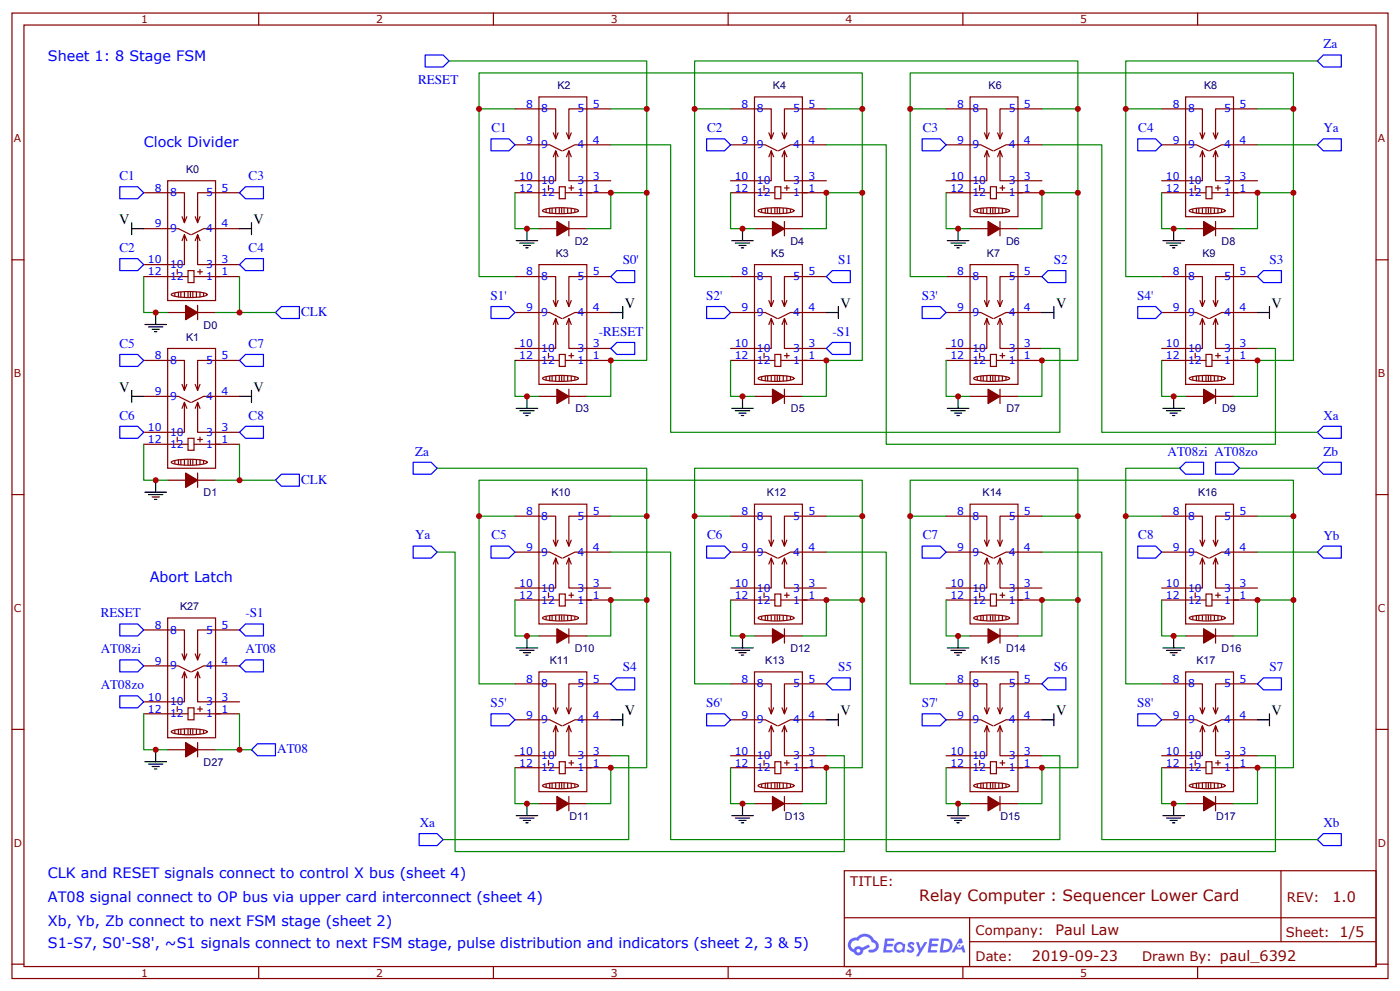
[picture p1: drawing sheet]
<svg xmlns="http://www.w3.org/2000/svg" width="412mm" height="292mm" viewBox="0 0 412 292" stroke-linecap="round" stroke-linejoin="round" font-family="sans-serif">
<g fill="none" stroke="#870000" stroke-width=".35">
<path d="M3.5 3.8h405.4v284.4h-405.4zM7.1 7.4h398.2v277.3h-398.2zM76.2 3.8v3.6M145.3 3.8v3.6M214.5 3.8v3.6M283.6 3.8v3.6M352.8 3.8v3.6M3.5 76.5h3.6M405.3 76.5h3.6M3.5 145.7h3.6M405.3 145.7h3.6M3.5 214.8h3.6"/>
<path d="M405.3 214.8h3.6M248.7 256.4h156.6v28.3h-156.6zM377.3 256.5v20.8M248.7 270.3h156.5M285.6 277.3h119.6M285.6 270.3v14.1M3.5 284h3.6M76.2 284.7v3.5M145.3 284.7v3.5M214.5 284.7v3.5M283.6 284.7v3.5M352.8 284.7v3.5"/>
<path d="M405.3 284h3.6"/>
</g>
<g fill="#5487ff">
<path d="M267.7 277.6a1.22 1.22 0 0 1 1.7 .3l-.4 .6a.47 .47 0 0 0-.3-.5 .47 .47 0 0 0-.5 .2l.1 .3a1.14 1.14 0 0 1 .8 1.7 1.14 1.14 0 0 1-1.9 0l-.2-.2 .5-.5 .7 .4a.29 .29 0 0 0 .3-.3 .29 .29 0 0 0-.2-.3 1.04 1.04 0 0 1-.6-1.7z"/>
<path d="M260.7 276.4h2.4l.3 .1-.2 .5-1.8 .1-.1 .9h1.5l.3 .3-.3 .4h-1.6l-.2 1.1h1.7l.2 .4-.2 .3h-2.6z"/>
<path d="M273.8 276.4h2.4l.3 .1-.1 .5-1.8 .1-.2 .9h1.6l.3 .3-.4 .4h-1.6l-.1 1.1h1.7l.2 .4-.2 .3h-2.6z"/>
<path d="M282.6 276.4h.7l.3 1.2-.6 .3a.69 .69 0 0 0-1 .3 .69 .69 0 0 0 .4 1 .69 .69 0 0 0 .9-.6l.5-.3 .6 2.2h-.8l-.2-.9h-1.8l-.5 .9h-.8z"/>
<path d="M269.8 277.4h.8l.6 1.9 1.1-1.9h.9l-2.6 4.2h-.8l.9-1.5z"/>
<path d="M277.4 276.4l-.6 4.1h1.3a2.11 2.11 0 0 0 2.5-2.1 2.11 2.11 0 0 0-2.5-2zM278.1 277.1a1.39 1.39 0 0 1 1.7 1.4 1.39 1.39 0 0 1-1.8 1.3h-.3z"/>
<path d="M263.7 278a1.54 1.54 0 0 0-.1 2.1 1.54 1.54 0 0 0 2.2 .2l.6 .2 .3-2.3-.2-.2-.4-.1a1.49 1.49 0 0 0-2.4 .1zM264 279a.94 .94 0 0 1 1.8 0 .94 .94 0 0 1-1.8 0z"/>
<path d="M250.4 276.7a2.18 2.18 0 0 0 1.1 3.8 1.44 1.44 0 0 0 1.6 .9 1.44 1.44 0 0 0 1.2-1.5l2-1-.5-.7-1.9 .9a1.47 1.47 0 0 0-2.4 .5 1.39 1.39 0 0 1-.7-2 1.39 1.39 0 0 1 2-.5 2.12 2.12 0 0 1 2.2-1.3 2.12 2.12 0 0 1 1.9 1.7 1.14 1.14 0 0 1 1.1 1.4 1.14 1.14 0 0 1-1.7 .8 .43 .43 0 0 0-.5 .3 .43 .43 0 0 0 .4 .5 1.98 1.98 0 0 0 2.5-1.2 1.98 1.98 0 0 0-1.2-2.5 3.1 3.1 0 0 0-5.3-.7l-.9 .1zM252.3 280a.55 .55 0 0 1 1.1 0 .55 .55 0 0 1-1.1 0z"/>
<circle cx="282.6" cy="278.5" r=".26"/>
</g>
<g fill="none" stroke="#870000" stroke-width=".35">
<path d="M151.7 32.1h12v8.8l-.7-1.8M158.7 28.5h14.2v35.3h-14.2zM164.4 39.1l-.7 1.8M168.3 39.1l-.7 1.8M179.9 32.1h-12.3v8.8l-.7-1.8M215.2 32.1h12v8.8l-.7-1.8M222.2 28.5h14.2v35.3h-14.2zM227.9 39.1l-.7 1.8M231.8 39.1l-.7 1.8M243.4 32.1h-12.3v8.8l-.7-1.8M278.7 32.1h12v8.8l-.7-1.8M285.8 28.5h14.1v35.3h-14.1z"/>
<path d="M291.4 39.1l-.7 1.8M295.3 39.1l-.7 1.8M306.9 32.1h-12.3v8.8l-.7-1.8M342.2 32.1h12v8.8l-.7-1.8M349.2 28.5h14.2v35.3h-14.2zM354.9 39.1l-.7 1.8M358.8 39.1l-.7 1.8M370.4 32.1h-12.3v8.8l-.7-1.8M42.3 56.8h12v8.8l-.7-1.8M49.4 53.2h14.1v35.3h-14.1zM70.6 56.8h-12.4v8.8l-.7-1.8M151.7 42.7h10.2l3.6 1.7"/>
<path d="M151.7 56.8h13M161.6 54.6v1.5M163.7 44.4l-.7 1.8M164.4 46.2l-.7-1.8v8.8h-12M164.7 55h1.8v3.5h-1.8zM166.5 56.8h13.4M167.6 55.4h1.4M167.6 44.4l-.7 1.8M168.3 46.2l-.7-1.8v8.8h12.3M168.3 54.6v1.5M179.9 42.7h-10.6l-3.5 1.7M215.2 42.7h10.2l3.6 1.7"/>
<path d="M215.2 56.8h13M225.1 54.6v1.5M227.2 44.4l-.7 1.8M227.9 46.2l-.7-1.8v8.8h-12M228.2 55h1.8v3.5h-1.8zM230 56.8h13.4M231.1 55.4h1.4M231.1 44.4l-.7 1.8M231.8 46.2l-.7-1.8v8.8h12.3M231.8 54.6v1.5M243.4 42.7h-10.6l-3.5 1.7M278.7 42.7h10.2l3.6 1.7"/>
<path d="M278.7 56.8h13M288.6 54.6v1.5M290.7 44.4l-.7 1.8M291.4 46.2l-.7-1.8v8.8h-12M291.7 55h1.8v3.5h-1.8zM293.5 56.8h13.4M294.6 55.4h1.4M294.6 44.4l-.7 1.8M295.3 46.2l-.7-1.8v8.8h12.3M295.3 54.6v1.5M306.9 42.7h-10.6l-3.5 1.7M342.2 42.7h10.2l3.6 1.7"/>
<path d="M342.2 56.8h13M352.1 54.6v1.5M354.2 44.4l-.7 1.8M354.9 46.2l-.7-1.8v8.8h-12M355.2 55h1.8v3.5h-1.8zM357 56.8h13.4M358.1 55.4h1.4M358.1 44.4l-.7 1.8M358.8 46.2l-.7-1.8v8.8h12.3M358.8 54.6v1.5M370.4 42.7h-10.6l-3.5 1.7M42.3 67.3h10.3l3.5 1.8"/>
<path d="M52.2 79.3v1.5M54.3 69.1l-.7 1.8M55 70.9l-.7-1.8v8.8h-12M55 63.8l-.7 1.8M55.4 79.7h1.7v3.5h-1.7zM58.2 69.1l-.7 1.8M58.9 70.9l-.7-1.8v8.8h12.4M58.9 63.8l-.7 1.8M58.9 79.3v1.5M70.6 67.3h-10.6l-3.6 1.8M158.7 77.9h14.2v35.3h-14.2zM158.7 67.3h5.3"/>
<path d="M159.9 61.9a19.4 19.4 0 0 1 10.4 0l.1 .2a8.7 8.7 0 0 1-5.3 .8 8.7 8.7 0 0 1-5.3-.8zM160.9 61.7v.7M161.9 61.3v1.5M162.6 61.3v1.5M163.7 61.3v1.5M164.7 61.3v1.5M165.5 61.3v1.5M166.2 61.3v1.5M167.2 61.3v1.5M167.6 67.3h5.3M167.6 65.2v4.3M168.3 61.3v1.5"/>
<path d="M169.3 61.7v.7M222.2 77.9h14.2v35.3h-14.2zM222.2 67.3h5.3M223.4 61.9a19.4 19.4 0 0 1 10.4 0l.1 .2a8.7 8.7 0 0 1-5.3 .8 8.7 8.7 0 0 1-5.3-.8zM224.4 61.7v.7M225.4 61.3v1.5M226.1 61.3v1.5M227.2 61.3v1.5M228.2 61.3v1.5M229 61.3v1.5M229.7 61.3v1.5M230.7 61.3v1.5"/>
<path d="M231.1 67.3h5.3M231.1 65.2v4.3M231.8 61.3v1.5M232.8 61.7v.7M285.8 77.9h14.1v35.3h-14.1zM285.8 67.3h5.2M286.9 61.9a19.4 19.4 0 0 1 10.4 0l.1 .2a8.7 8.7 0 0 1-5.3 .8 8.7 8.7 0 0 1-5.3-.8zM287.9 61.7v.7M288.9 61.3v1.5M289.6 61.3v1.5M290.7 61.3v1.5M291.7 61.3v1.5"/>
<path d="M292.5 61.3v1.5M293.2 61.3v1.5M294.2 61.3v1.5M294.6 67.3h5.3M294.6 65.2v4.3M295.3 61.3v1.5M296.3 61.7v.7M349.2 77.9h14.2v35.3h-14.2zM349.2 67.3h5.3M350.4 61.9a19.4 19.4 0 0 1 10.4 0l.1 .2a8.7 8.7 0 0 1-5.3 .8 8.7 8.7 0 0 1-5.3-.8zM351.4 61.7v.7M352.4 61.3v1.5"/>
<path d="M353.1 61.3v1.5M354.2 61.3v1.5M355.2 61.3v1.5M356 61.3v1.5M356.7 61.3v1.5M357.7 61.3v1.5M358.1 67.3h5.3M358.1 65.2v4.3M358.8 61.3v1.5M359.8 61.7v.7M42.3 81.5h13.1M49.4 92h5.3"/>
<path d="M50.6 86.6a19.4 19.4 0 0 1 10.3 0l.1 .1a8.7 8.7 0 0 1-5.3 .9 8.7 8.7 0 0 1-5.3-.9zM51.5 86.4v.7M52.6 86v1.5M53.3 86v1.5M54.3 86v1.5M55.4 86v1.5M56.1 86v1.5M56.8 86v1.5M57.1 81.5h13.5M57.9 86v1.5M58.2 80h1.4M58.2 92h5.3"/>
<path d="M58.2 89.9v4.3M58.9 86v1.5M60 86.4v.7M151.7 92h10.2l3.6 1.8M151.7 81.5h12v8.8l-.7-1.8M163.7 93.8l-.7 1.8M164.4 95.6l-.7-1.8v8.8h-12M164.4 88.5l-.7 1.8M167.6 93.8l-.7 1.8M168.3 95.6l-.7-1.8v8.8h12.3M168.3 88.5l-.7 1.8M179.9 92h-10.6l-3.5 1.8"/>
<path d="M179.9 81.5h-12.3v8.8l-.7-1.8M215.2 92h10.2l3.6 1.8M215.2 81.5h12v8.8l-.7-1.8M227.2 93.8l-.7 1.8M227.9 95.6l-.7-1.8v8.8h-12M227.9 88.5l-.7 1.8M231.1 93.8l-.7 1.8M231.8 95.6l-.7-1.8v8.8h12.3M231.8 88.5l-.7 1.8M243.4 92h-10.6l-3.5 1.8M243.4 81.5h-12.3v8.8l-.7-1.8M278.7 92h10.2l3.6 1.8"/>
<path d="M278.7 81.5h12v8.8l-.7-1.8M290.7 93.8l-.7 1.8M291.4 95.6l-.7-1.8v8.8h-12M291.4 88.5l-.7 1.8M294.6 93.8l-.7 1.8M295.3 95.6l-.7-1.8v8.8h12.3M295.3 88.5l-.7 1.8M306.9 92h-10.6l-3.5 1.8M306.9 81.5h-12.3v8.8l-.7-1.8M342.2 92h10.2l3.6 1.8M342.2 81.5h12v8.8l-.7-1.8M354.2 93.8l-.7 1.8"/>
<path d="M354.9 95.6l-.7-1.8v8.8h-12M354.9 88.5l-.7 1.8M358.1 93.8l-.7 1.8M358.8 95.6l-.7-1.8v8.8h12.3M358.8 88.5l-.7 1.8M370.4 92h-10.6l-3.5 1.8M370.4 81.5h-12.3v8.8l-.7-1.8M42.3 116.7h10.3l3.5 1.8M42.3 106.2h12v8.8l-.7-1.8M49.4 102.6h14.1v35.3h-14.1zM54.3 118.5l-.7 1.8M55 113.2l-.7 1.8"/>
<path d="M58.2 118.5l-.7 1.8M58.9 113.2l-.7 1.8M70.6 116.7h-10.6l-3.6 1.8M70.6 106.2h-12.4v8.8l-.7-1.8M151.7 106.2h13M158.7 116.7h5.3M159.9 111.3a19.4 19.4 0 0 1 10.4 0l.1 .1a8.7 8.7 0 0 1-5.3 .9 8.7 8.7 0 0 1-5.3-.9zM160.9 111.1v.7M161.6 104v1.4M161.9 110.7v1.4M162.6 110.7v1.4M163.7 110.7v1.4"/>
<path d="M164.7 104.4h1.8v3.5h-1.8zM164.7 110.7v1.4M165.5 110.7v1.4M166.2 110.7v1.4M166.5 106.2h13.4M167.2 110.7v1.4M167.6 116.7h5.3M167.6 104.7h1.4M167.6 114.6v4.3M168.3 104v1.4M168.3 110.7v1.4M169.3 111.1v.7"/>
<path d="M215.2 106.2h13M222.2 116.7h5.3M223.4 111.3a19.4 19.4 0 0 1 10.4 0l.1 .1a8.7 8.7 0 0 1-5.3 .9 8.7 8.7 0 0 1-5.3-.9zM224.4 111.1v.7M225.1 104v1.4M225.4 110.7v1.4M226.1 110.7v1.4M227.2 110.7v1.4M228.2 104.4h1.8v3.5h-1.8zM228.2 110.7v1.4M229 110.7v1.4M229.7 110.7v1.4"/>
<path d="M230 106.2h13.4M230.7 110.7v1.4M231.1 116.7h5.3M231.1 104.7h1.4M231.1 114.6v4.3M231.8 104v1.4M231.8 110.7v1.4M232.8 111.1v.7M278.7 106.2h13M285.8 116.7h5.2M286.9 111.3a19.4 19.4 0 0 1 10.4 0l.1 .1a8.7 8.7 0 0 1-5.3 .9 8.7 8.7 0 0 1-5.3-.9zM287.9 111.1v.7"/>
<path d="M288.6 104v1.4M288.9 110.7v1.4M289.6 110.7v1.4M290.7 110.7v1.4M291.7 104.4h1.8v3.5h-1.8zM291.7 110.7v1.4M292.5 110.7v1.4M293.2 110.7v1.4M293.5 106.2h13.4M294.2 110.7v1.4M294.6 116.7h5.3M294.6 104.7h1.4"/>
<path d="M294.6 114.6v4.3M295.3 104v1.4M295.3 110.7v1.4M296.3 111.1v.7M342.2 106.2h13M349.2 116.7h5.3M350.4 111.3a19.4 19.4 0 0 1 10.4 0l.1 .1a8.7 8.7 0 0 1-5.3 .9 8.7 8.7 0 0 1-5.3-.9zM351.4 111.1v.7M352.1 104v1.4M352.4 110.7v1.4M353.1 110.7v1.4M354.2 110.7v1.4"/>
<path d="M355.2 104.4h1.8v3.5h-1.8zM355.2 110.7v1.4M356 110.7v1.4M356.7 110.7v1.4M357 106.2h13.4M357.7 110.7v1.4M358.1 116.7h5.3M358.1 104.7h1.4M358.1 114.6v4.3M358.8 104v1.4M358.8 110.7v1.4M359.8 111.1v.7"/>
<path d="M42.3 130.8h13.1M50.6 136a19.4 19.4 0 0 1 10.3 0l.1 .1a8.7 8.7 0 0 1-5.3 .9 8.7 8.7 0 0 1-5.3-.9zM51.5 135.8v.7M52.2 128.7v1.4M52.6 135.4v1.4M53.3 135.4v1.4M54.3 135.4v1.4M55 120.3l-.7-1.8v8.8h-12M55.4 129.1h1.7v3.5h-1.7zM55.4 135.4v1.4M56.1 135.4v1.4M56.8 135.4v1.4"/>
<path d="M57.1 130.8h13.5M57.9 135.4v1.4M58.2 129.4h1.4M58.2 139.3v4.2M58.9 120.3l-.7-1.8v8.8h12.4M58.9 128.7v1.4M58.9 135.4v1.4M60 135.8v.7M49.4 141.4h5.3M58.2 141.4h5.3M151.7 152h12v8.8l-.7-1.7M158.7 148.5h14.2v35.3h-14.2z"/>
<path d="M164.4 159.1l-.7 1.7M168.3 159.1l-.7 1.7M179.9 152h-12.3v8.8l-.7-1.7M215.2 152h12v8.8l-.7-1.7M222.2 148.5h14.2v35.3h-14.2zM227.9 159.1l-.7 1.7M231.8 159.1l-.7 1.7M243.4 152h-12.3v8.8l-.7-1.7M278.7 152h12v8.8l-.7-1.7M285.8 148.5h14.1v35.3h-14.1zM291.4 159.1l-.7 1.7M295.3 159.1l-.7 1.7"/>
<path d="M306.9 152h-12.3v8.8l-.7-1.7M342.2 152h12v8.8l-.7-1.7M349.2 148.5h14.2v35.3h-14.2zM354.9 159.1l-.7 1.7M358.8 159.1l-.7 1.7M370.4 152h-12.3v8.8l-.7-1.7M151.7 162.6h10.2l3.6 1.8M151.7 176.7h13M161.6 174.6v1.4M163.7 164.4l-.7 1.7M164.4 166.1l-.7-1.7v8.8h-12M164.7 174.9h1.8v3.6h-1.8z"/>
<path d="M166.5 176.7h13.4M167.6 175.3h1.4M167.6 164.4l-.7 1.7M168.3 166.1l-.7-1.7v8.8h12.3M168.3 174.6v1.4M179.9 162.6h-10.6l-3.5 1.8M215.2 162.6h10.2l3.6 1.8M215.2 176.7h13M225.1 174.6v1.4M227.2 164.4l-.7 1.7M227.9 166.1l-.7-1.7v8.8h-12M228.2 174.9h1.8v3.6h-1.8z"/>
<path d="M230 176.7h13.4M231.1 175.3h1.4M231.1 164.4l-.7 1.7M231.8 166.1l-.7-1.7v8.8h12.3M231.8 174.6v1.4M243.4 162.6h-10.6l-3.5 1.8M278.7 162.6h10.2l3.6 1.8M278.7 176.7h13M288.6 174.6v1.4M290.7 164.4l-.7 1.7M291.4 166.1l-.7-1.7v8.8h-12M291.7 174.9h1.8v3.6h-1.8z"/>
<path d="M293.5 176.7h13.4M294.6 175.3h1.4M294.6 164.4l-.7 1.7M295.3 166.1l-.7-1.7v8.8h12.3M295.3 174.6v1.4M306.9 162.6h-10.6l-3.5 1.8M342.2 162.6h10.2l3.6 1.8M342.2 176.7h13M352.1 174.6v1.4M354.2 164.4l-.7 1.7M354.9 166.1l-.7-1.7v8.8h-12M355.2 174.9h1.8v3.6h-1.8z"/>
<path d="M357 176.7h13.4M358.1 175.3h1.4M358.1 164.4l-.7 1.7M358.8 166.1l-.7-1.7v8.8h12.3M358.8 174.6v1.4M370.4 162.6h-10.6l-3.5 1.8M42.3 196.1h10.3l3.5 1.8M42.3 185.5h12v8.8l-.7-1.7M49.4 182h14.1v35.3h-14.1zM54.3 197.9l-.7 1.7M55 199.6l-.7-1.7v8.8h-12M55 192.6l-.7 1.7"/>
<path d="M58.2 197.9l-.7 1.7M58.9 199.6l-.7-1.7v8.8h12.4M58.9 192.6l-.7 1.7M70.6 196.1h-10.6l-3.6 1.8M70.6 185.5h-12.4v8.8l-.7-1.7M158.7 197.9h14.2v35.3h-14.2zM158.7 187.3h5.3M159.9 181.8a19.4 19.4 0 0 1 10.4 0l.1 .2a8.7 8.7 0 0 1-5.3 .9 8.7 8.7 0 0 1-5.3-.9zM160.9 181.6v.8M161.9 181.3v1.4M162.6 181.3v1.4M163.7 181.3v1.4"/>
<path d="M164.7 181.3v1.4M165.5 181.3v1.4M166.2 181.3v1.4M167.2 181.3v1.4M167.6 185.2v4.2M167.6 187.3h5.3M168.3 181.3v1.4M169.3 181.6v.8M222.2 197.9h14.2v35.3h-14.2zM222.2 187.3h5.3M223.4 181.8a19.4 19.4 0 0 1 10.4 0l.1 .2a8.7 8.7 0 0 1-5.3 .9 8.7 8.7 0 0 1-5.3-.9zM224.4 181.6v.8"/>
<path d="M225.4 181.3v1.4M226.1 181.3v1.4M227.2 181.3v1.4M228.2 181.3v1.4M229 181.3v1.4M229.7 181.3v1.4M230.7 181.3v1.4M231.1 185.2v4.2M231.1 187.3h5.3M231.8 181.3v1.4M232.8 181.6v.8M285.8 197.9h14.1v35.3h-14.1z"/>
<path d="M285.8 187.3h5.2M286.9 181.8a19.4 19.4 0 0 1 10.4 0l.1 .2a8.7 8.7 0 0 1-5.3 .9 8.7 8.7 0 0 1-5.3-.9zM287.9 181.6v.8M288.9 181.3v1.4M289.6 181.3v1.4M290.7 181.3v1.4M291.7 181.3v1.4M292.5 181.3v1.4M293.2 181.3v1.4M294.2 181.3v1.4M294.6 185.2v4.2M294.6 187.3h5.3"/>
<path d="M295.3 181.3v1.4M296.3 181.6v.8M349.2 197.9h14.2v35.3h-14.2zM349.2 187.3h5.3M350.4 181.8a19.4 19.4 0 0 1 10.4 0l.1 .2a8.7 8.7 0 0 1-5.3 .9 8.7 8.7 0 0 1-5.3-.9zM351.4 181.6v.8M352.4 181.3v1.4M353.1 181.3v1.4M354.2 181.3v1.4M355.2 181.3v1.4M356 181.3v1.4M356.7 181.3v1.4"/>
<path d="M357.7 181.3v1.4M358.1 185.2v4.2M358.1 187.3h5.3M358.8 181.3v1.4M359.8 181.6v.8M42.3 210.2h13.1M50.6 215.3a19.4 19.4 0 0 1 10.3 0l.1 .2a8.7 8.7 0 0 1-5.3 .9 8.7 8.7 0 0 1-5.3-.9zM51.5 215.2v.7M52.2 208.1v1.4M52.6 214.8v1.4M53.3 214.8v1.4M54.3 214.8v1.4"/>
<path d="M55.4 208.5h1.7v3.5h-1.7zM55.4 214.8v1.4M56.1 214.8v1.4M56.8 214.8v1.4M57.1 210.2h13.5M57.9 214.8v1.4M58.2 218.7v4.2M58.2 208.8h1.4M58.9 208.1v1.4M58.9 214.8v1.4M60 215.2v.7M151.7 212h10.2l3.6 1.7"/>
<path d="M151.7 201.4h12v8.8l-.7-1.7M163.7 213.7l-.7 1.8M164.4 215.5l-.7-1.8v8.9h-12M164.4 208.5l-.7 1.7M167.6 213.7l-.7 1.8M168.3 215.5l-.7-1.8v8.9h12.3M168.3 208.5l-.7 1.7M179.9 212h-10.6l-3.5 1.7M179.9 201.4h-12.3v8.8l-.7-1.7M215.2 212h10.2l3.6 1.7M215.2 201.4h12v8.8l-.7-1.7M227.2 213.7l-.7 1.8"/>
<path d="M227.9 215.5l-.7-1.8v8.9h-12M227.9 208.5l-.7 1.7M231.1 213.7l-.7 1.8M231.8 215.5l-.7-1.8v8.9h12.3M231.8 208.5l-.7 1.7M243.4 212h-10.6l-3.5 1.7M243.4 201.4h-12.3v8.8l-.7-1.7M278.7 212h10.2l3.6 1.7M278.7 201.4h12v8.8l-.7-1.7M290.7 213.7l-.7 1.8M291.4 215.5l-.7-1.8v8.9h-12M291.4 208.5l-.7 1.7"/>
<path d="M294.6 213.7l-.7 1.8M295.3 215.5l-.7-1.8v8.9h12.3M295.3 208.5l-.7 1.7M306.9 212h-10.6l-3.5 1.7M306.9 201.4h-12.3v8.8l-.7-1.7M342.2 212h10.2l3.6 1.7M342.2 201.4h12v8.8l-.7-1.7M354.2 213.7l-.7 1.8M354.9 215.5l-.7-1.8v8.9h-12M354.9 208.5l-.7 1.7M358.1 213.7l-.7 1.8M358.8 215.5l-.7-1.8v8.9h12.3"/>
<path d="M358.8 208.5l-.7 1.7M370.4 212h-10.6l-3.5 1.7M370.4 201.4h-12.3v8.8l-.7-1.7M49.4 220.8h5.3M58.2 220.8h5.3M151.7 226.1h13M158.7 236.7h5.3M159.9 231.2a19.4 19.4 0 0 1 10.4 0l.1 .2a8.7 8.7 0 0 1-5.3 .9 8.7 8.7 0 0 1-5.3-.9zM160.9 231v.7M161.6 224v1.4M161.9 230.7v1.4M162.6 230.7v1.4"/>
<path d="M163.7 230.7v1.4M164.7 224.3h1.8v3.6h-1.8zM164.7 230.7v1.4M165.5 230.7v1.4M166.2 230.7v1.4M166.5 226.1h13.4M167.2 230.7v1.4M167.6 234.6v4.2M167.6 224.7h1.4M167.6 236.7h5.3M168.3 224v1.4M168.3 230.7v1.4"/>
<path d="M169.3 231v.7M215.2 226.1h13M222.2 236.7h5.3M223.4 231.2a19.4 19.4 0 0 1 10.4 0l.1 .2a8.7 8.7 0 0 1-5.3 .9 8.7 8.7 0 0 1-5.3-.9zM224.4 231v.7M225.1 224v1.4M225.4 230.7v1.4M226.1 230.7v1.4M227.2 230.7v1.4M228.2 224.3h1.8v3.6h-1.8zM228.2 230.7v1.4M229 230.7v1.4"/>
<path d="M229.7 230.7v1.4M230 226.1h13.4M230.7 230.7v1.4M231.1 234.6v4.2M231.1 224.7h1.4M231.1 236.7h5.3M231.8 224v1.4M231.8 230.7v1.4M232.8 231v.7M278.7 226.1h13M285.8 236.7h5.2M286.9 231.2a19.4 19.4 0 0 1 10.4 0l.1 .2a8.7 8.7 0 0 1-5.3 .9 8.7 8.7 0 0 1-5.3-.9z"/>
<path d="M287.9 231v.7M288.6 224v1.4M288.9 230.7v1.4M289.6 230.7v1.4M290.7 230.7v1.4M291.7 224.3h1.8v3.6h-1.8zM291.7 230.7v1.4M292.5 230.7v1.4M293.2 230.7v1.4M293.5 226.1h13.4M294.2 230.7v1.4M294.6 234.6v4.2"/>
<path d="M294.6 224.7h1.4M294.6 236.7h5.3M295.3 224v1.4M295.3 230.7v1.4M296.3 231v.7M342.2 226.1h13M349.2 236.7h5.3M350.4 231.2a19.4 19.4 0 0 1 10.4 0l.1 .2a8.7 8.7 0 0 1-5.3 .9 8.7 8.7 0 0 1-5.3-.9zM351.4 231v.7M352.1 224v1.4M352.4 230.7v1.4M353.1 230.7v1.4"/>
<path d="M354.2 230.7v1.4M355.2 224.3h1.8v3.6h-1.8zM355.2 230.7v1.4M356 230.7v1.4M356.7 230.7v1.4M357 226.1h13.4M357.7 230.7v1.4M358.1 234.6v4.2M358.1 224.7h1.4M358.1 236.7h5.3M358.8 224v1.4M358.8 230.7v1.4"/>
<path d="M359.8 231v.7"/>
</g>
<g fill="#870000" stroke="#870000" stroke-width=".35">
<path d="M54.7 89.9l3.5 2.1-3.5 2.2z"/>
<path d="M54.7 139.3l3.5 2.1-3.5 2.1z"/>
<path d="M164 65.2l3.6 2.1-3.6 2.2z"/>
<path d="M164 114.6l3.6 2.1-3.6 2.2z"/>
<path d="M227.5 114.6l3.6 2.1-3.6 2.2z"/>
<path d="M227.5 65.2l3.6 2.1-3.6 2.2z"/>
<path d="M291 65.2l3.6 2.1-3.6 2.2z"/>
<path d="M291 114.6l3.6 2.1-3.6 2.2z"/>
<path d="M354.5 65.2l3.6 2.1-3.6 2.2z"/>
<path d="M354.5 114.6l3.6 2.1-3.6 2.2z"/>
<path d="M164 185.2l3.6 2.1-3.6 2.1z"/>
<path d="M164 234.6l3.6 2.1-3.6 2.1z"/>
<path d="M227.5 185.2l3.6 2.1-3.6 2.1z"/>
<path d="M227.5 234.6l3.6 2.1-3.6 2.1z"/>
<path d="M291 185.2l3.6 2.1-3.6 2.1z"/>
<path d="M291 234.6l3.6 2.1-3.6 2.1z"/>
<path d="M354.5 185.2l3.6 2.1-3.6 2.1z"/>
<path d="M354.5 234.6l3.6 2.1-3.6 2.1z"/>
<path d="M54.7 218.7l3.5 2.1-3.5 2.1z"/>
</g>
<g fill="none" stroke="#000" stroke-width=".35">
<path d="M38.8 67.3h3.5M38.8 65.6v3.5M70.6 67.3h3.5M74.1 65.6v3.5M152 70.9h6.4M153.1 71.6h4.2M154.2 72.3h2.1M154.9 73h.7M155.2 67.3v3.6M215.5 70.9h6.4M216.6 71.6h4.2M217.7 72.3h2.1"/>
<path d="M218.4 73h.7M218.7 67.3v3.6M279 70.9h6.4M280.1 71.6h4.2M281.2 72.3h2.1M281.9 73h.7M282.2 67.3v3.6M342.5 70.9h6.4M343.6 71.6h4.2M344.7 72.3h2.1M345.4 73h.7M345.7 67.3v3.6"/>
<path d="M42.7 95.6h6.3M43.7 96.3h4.3M44.8 97h2.1M45.5 97.7h.7M45.9 92v3.6M179.9 92h3.5M183.4 90.3v3.5M243.4 92h3.5M246.9 90.3v3.5M306.9 92h3.5M310.4 90.3v3.5M370.4 92h3.5"/>
<path d="M373.9 90.3v3.5M38.8 115v3.5M38.8 116.7h3.5M70.6 116.7h3.5M74.1 115v3.5M155.2 116.7v3.6M218.7 116.7v3.6M282.2 116.7v3.6M345.7 116.7v3.6M152 120.3h6.4M153.1 121h4.2M154.2 121.7h2.1"/>
<path d="M154.9 122.4h.7M215.5 120.3h6.4M216.6 121h4.2M217.7 121.7h2.1M218.4 122.4h.7M279 120.3h6.4M280.1 121h4.2M281.2 121.7h2.1M281.9 122.4h.7M342.5 120.3h6.4M343.6 121h4.2M344.7 121.7h2.1"/>
<path d="M345.4 122.4h.7M42.7 145h6.3M43.7 145.7h4.3M44.8 146.4h2.1M45.5 147.1h.7M45.9 141.4v3.6M152 190.8h6.4M153.1 191.5h4.2M154.2 192.2h2.1M154.9 192.9h.7M155.2 187.3v3.5M215.5 190.8h6.4"/>
<path d="M216.6 191.5h4.2M217.7 192.2h2.1M218.4 192.9h.7M218.7 187.3v3.5M279 190.8h6.4M280.1 191.5h4.2M281.2 192.2h2.1M281.9 192.9h.7M282.2 187.3v3.5M342.5 190.8h6.4M343.6 191.5h4.2M344.7 192.2h2.1"/>
<path d="M345.4 192.9h.7M345.7 187.3v3.5M179.9 212h3.5M183.4 210.2v3.5M243.4 212h3.5M246.9 210.2v3.5M306.9 212h3.5M310.4 210.2v3.5M370.4 212h3.5M373.9 210.2v3.5M42.7 224.3h6.3M43.7 225h4.3"/>
<path d="M44.8 225.7h2.1M45.5 226.4h.7M45.9 220.8v3.5M155.2 236.7v3.5M218.7 236.7v3.5M282.2 236.7v3.5M345.7 236.7v3.5M152 240.2h6.4M153.1 240.9h4.2M154.2 241.6h2.1M154.9 242.3h.7M215.5 240.2h6.4"/>
<path d="M216.6 240.9h4.2M217.7 241.6h2.1M218.4 242.3h.7M279 240.2h6.4M280.1 240.9h4.2M281.2 241.6h2.1M281.9 242.3h.7M342.5 240.2h6.4M343.6 240.9h4.2M344.7 241.6h2.1M345.4 242.3h.7"/>
</g>
<g fill="none" stroke="#00f" stroke-width=".35">
<path d="M125.2 16.2h5.3l1.8 1.8-1.8 1.7h-5.3zM388.1 18l1.7-1.8h5.3v3.5h-5.3zM35.3 55h5.3l1.7 1.8-1.7 1.7h-5.3zM70.6 56.8l1.7-1.8h5.3v3.5h-5.3zM144.6 40.9h5.3l1.8 1.8-1.8 1.7h-5.3zM208.1 40.9h5.3l1.8 1.8-1.8 1.7h-5.3zM271.6 40.9h5.3l1.8 1.8-1.8 1.7h-5.3zM335.1 40.9h5.3l1.8 1.8-1.8 1.7h-5.3zM389.8 40.9h5.3v3.5h-5.3l-1.7-1.7zM35.3 76.2h5.3l1.7 1.7-1.7 1.8h-5.3zM70.6 77.9l1.7-1.7h5.3v3.5h-5.3zM81.1 92l1.8-1.7h5.3v3.5h-5.3z"/>
<path d="M144.6 90.3h5.3l1.8 1.7-1.8 1.8h-5.3zM179.9 81.5l1.8-1.8h5.3v3.5h-5.3zM208.1 90.3h5.3l1.8 1.7-1.8 1.8h-5.3zM243.4 81.5l1.8-1.8h5.3v3.5h-5.3zM271.6 90.3h5.3l1.8 1.7-1.8 1.8h-5.3zM306.9 81.5l1.8-1.8h5.3v3.5h-5.3zM335.1 90.3h5.3l1.8 1.7-1.8 1.8h-5.3zM370.4 81.5l1.8-1.8h5.3v3.5h-5.3zM35.3 104.4h5.3l1.7 1.8-1.7 1.7h-5.3zM70.6 106.2l1.7-1.8h5.3v3.5h-5.3zM179.9 102.6l1.8-1.7h5.3v3.5h-5.3zM243.4 102.6l1.8-1.7h5.3v3.5h-5.3z"/>
<path d="M35.3 125.6h5.3l1.7 1.7-1.7 1.8h-5.3zM70.6 127.3l1.7-1.7h5.3v3.5h-5.3zM121.7 136.1h5.3l1.8 1.8-1.8 1.8h-5.3zM347.5 137.9l1.7-1.8h5.3v3.6h-5.3zM358.1 136.1h5.3l1.7 1.8-1.7 1.8h-5.3zM388.1 137.9l1.7-1.8h5.3v3.6h-5.3zM389.8 125.6h5.3v3.5h-5.3l-1.7-1.8zM81.1 141.4l1.8-1.7h5.3v3.5h-5.3zM121.7 160.8h5.3l1.8 1.8-1.8 1.8h-5.3zM144.6 160.8h5.3l1.8 1.8-1.8 1.8h-5.3zM208.1 160.8h5.3l1.8 1.8-1.8 1.8h-5.3zM271.6 160.8h5.3l1.8 1.8-1.8 1.8h-5.3z"/>
<path d="M335.1 160.8h5.3l1.8 1.8-1.8 1.8h-5.3zM388.1 162.6l1.7-1.8h5.3v3.6h-5.3zM35.3 183.8h5.3l1.7 1.7-1.7 1.8h-5.3zM35.3 194.3h5.3l1.7 1.8-1.7 1.8h-5.3zM70.6 185.5l1.7-1.7h5.3v3.5h-5.3zM70.6 196.1l1.7-1.8h5.3v3.6h-5.3zM35.3 204.9h5.3l1.7 1.8-1.7 1.8h-5.3zM144.6 210.2h5.3l1.8 1.8-1.8 1.7h-5.3zM179.9 201.4l1.8-1.8h5.3v3.6h-5.3zM208.1 210.2h5.3l1.8 1.8-1.8 1.7h-5.3zM243.4 201.4l1.8-1.8h5.3v3.6h-5.3zM271.6 210.2h5.3l1.8 1.8-1.8 1.7h-5.3z"/>
<path d="M306.9 201.4l1.8-1.8h5.3v3.6h-5.3zM335.1 210.2h5.3l1.8 1.8-1.8 1.7h-5.3zM370.4 201.4l1.8-1.8h5.3v3.6h-5.3zM74.1 220.8l1.7-1.8h5.3v3.6h-5.3zM123.5 245.5h5.3l1.7 1.8-1.7 1.7h-5.3zM388.1 247.3l1.7-1.8h5.3v3.5h-5.3z"/>
</g>
<g fill="none" stroke="#008700" stroke-width=".35">
<path d="M132.3 18h58.2v14.1M388.1 18h-56.5v14.1M141.1 32.1v-10.6h112.9v10.6M151.7 32.1h-10.6v49.4h10.6M179.9 32.1h10.6v74.1h-10.6v10.5h-7M204.6 32.1v-14.1h112.9v14.1M215.2 32.1h-10.6v49.4h10.6M243.4 32.1h10.6v74.1h-10.6v10.5h-7M268.1 32.1v-10.6h112.9v10.6M278.7 32.1h-10.6v49.4h10.6M306.9 32.1h10.6v74.1h-10.6v10.5h-7M342.2 32.1h-10.6v49.4h10.6"/>
<path d="M370.4 32.1h10.6v74.1h-10.6v10.5h-7M151.7 56.8v10.5h7M179.9 42.7h17.7v84.6h114.6v-24.7h-5.3M190.5 56.8h-10.6v10.5h-7M215.2 56.8v10.5h7M243.4 42.7h17.7v88.1h114.6v-28.2h-5.3M254 56.8h-10.6v10.5h-7M278.7 56.8v10.5h7.1M306.9 42.7h17.7v84.6h63.5M317.5 56.8h-10.6v10.5h-7M342.2 56.8v10.5h7M370.4 42.7h17.7"/>
<path d="M381 56.8h-10.6v10.5h-7M42.3 81.5v10.5h7.1M70.6 81.5v10.5h-7.1M70.6 92h10.5M151.7 106.2v10.5h7M215.2 106.2v10.5h7M278.7 106.2v10.5h7.1M342.2 106.2v10.5h7M42.3 130.8v10.6h7.1M70.6 130.8v10.6h-7.1M128.8 137.9h61.7v14.1M347.5 137.9h-15.9v14.1"/>
<path d="M365.1 137.9h23M70.6 141.4h10.5M141.1 152v-10.6h112.9v10.6M151.7 152h-10.6v49.4h10.6M179.9 152h10.6v74.1h-10.6v10.6h-7M204.6 152v-14.1h112.9v14.1M215.2 152h-10.6v49.4h10.6M243.4 152h10.6v74.1h-10.6v10.6h-7M268.1 152v-10.6h112.9v10.6M278.7 152h-10.6v49.4h10.6M306.9 152h10.6v74.1h-10.6v10.6h-7M342.2 152h-10.6v49.4h10.6"/>
<path d="M370.4 152h10.6v74.1h-10.6v10.6h-7M128.8 162.6h5.3v88.2h114.6v-28.2h-5.3M151.7 176.7v10.6h7M179.9 162.6h17.7v84.7h114.6v-24.7h-5.3M190.5 176.7h-10.6v10.6h-7M215.2 176.7v10.6h7M243.4 162.6h17.7v88.2h114.6v-28.2h-5.3M254 176.7h-10.6v10.6h-7M278.7 176.7v10.6h7.1M306.9 162.6h17.7v84.7h63.5M317.5 176.7h-10.6v10.6h-7M342.2 176.7v10.6h7"/>
<path d="M370.4 162.6h17.7M381 176.7h-10.6v10.6h-7M42.3 210.2v10.6h7.1M70.6 210.2v10.6h-7.1M70.6 220.8h3.5M151.7 226.1v10.6h7M179.9 222.6h5.3v24.7h-54.7M215.2 226.1v10.6h7M278.7 226.1v10.6h7.1M342.2 226.1v10.6h7"/>
</g>
<g fill="#c00">
<circle cx="204.6" cy="152" r=".88"/>
<circle cx="317.5" cy="152" r=".88"/>
<circle cx="190.5" cy="152" r=".88"/>
<circle cx="268.1" cy="32.1" r=".88"/>
<circle cx="381" cy="32.1" r=".88"/>
<circle cx="204.6" cy="32.1" r=".88"/>
<circle cx="317.5" cy="32.1" r=".88"/>
<circle cx="190.5" cy="32.1" r=".88"/>
<circle cx="70.6" cy="92" r=".88"/>
<circle cx="282.2" cy="187.3" r=".88"/>
<circle cx="282.2" cy="236.7" r=".88"/>
<circle cx="306.9" cy="226.1" r=".88"/>
<circle cx="317.5" cy="176.7" r=".88"/>
<circle cx="306.9" cy="176.7" r=".88"/>
<circle cx="155.2" cy="187.3" r=".88"/>
<circle cx="155.2" cy="236.7" r=".88"/>
<circle cx="179.9" cy="226.1" r=".88"/>
<circle cx="190.5" cy="176.7" r=".88"/>
<circle cx="179.9" cy="176.7" r=".88"/>
<circle cx="282.2" cy="67.3" r=".88"/>
<circle cx="282.2" cy="116.7" r=".88"/>
<circle cx="306.9" cy="106.2" r=".88"/>
<circle cx="317.5" cy="56.8" r=".88"/>
<circle cx="306.9" cy="56.8" r=".88"/>
<circle cx="155.2" cy="67.3" r=".88"/>
<circle cx="155.2" cy="116.7" r=".88"/>
<circle cx="179.9" cy="106.2" r=".88"/>
<circle cx="190.5" cy="56.8" r=".88"/>
<circle cx="179.9" cy="56.8" r=".88"/>
<circle cx="243.4" cy="56.8" r=".88"/>
<circle cx="254" cy="56.8" r=".88"/>
<circle cx="243.4" cy="106.2" r=".88"/>
<circle cx="218.7" cy="116.7" r=".88"/>
<circle cx="218.7" cy="67.3" r=".88"/>
<circle cx="370.4" cy="56.8" r=".88"/>
<circle cx="381" cy="56.8" r=".88"/>
<circle cx="370.4" cy="106.2" r=".88"/>
<circle cx="345.7" cy="116.7" r=".88"/>
<circle cx="345.7" cy="67.3" r=".88"/>
<circle cx="243.4" cy="176.7" r=".88"/>
<circle cx="254" cy="176.7" r=".88"/>
<circle cx="243.4" cy="226.1" r=".88"/>
<circle cx="218.7" cy="236.7" r=".88"/>
<circle cx="218.7" cy="187.3" r=".88"/>
<circle cx="370.4" cy="176.7" r=".88"/>
<circle cx="381" cy="176.7" r=".88"/>
<circle cx="370.4" cy="226.1" r=".88"/>
<circle cx="345.7" cy="236.7" r=".88"/>
<circle cx="345.7" cy="187.3" r=".88"/>
<circle cx="45.9" cy="92" r=".88"/>
<circle cx="45.9" cy="141.4" r=".88"/>
<circle cx="70.6" cy="141.4" r=".88"/>
<circle cx="254" cy="32.1" r=".88"/>
<circle cx="141.1" cy="32.1" r=".88"/>
<circle cx="331.6" cy="32.1" r=".88"/>
<circle cx="254" cy="152" r=".88"/>
<circle cx="141.1" cy="152" r=".88"/>
<circle cx="381" cy="152" r=".88"/>
<circle cx="268.1" cy="152" r=".88"/>
<circle cx="331.6" cy="152" r=".88"/>
<circle cx="70.6" cy="220.8" r=".88"/>
<circle cx="45.9" cy="220.8" r=".88"/>
</g>
<text font-size="4.6" fill="#800" x="270.8" y="265.5">Relay Computer : Sequencer Lower Card</text>
<g font-size="4.2" fill="#00f">
<text x="14.1" y="18">Sheet 1: 8 Stage FSM</text>
<text x="42.3" y="43.2">Clock Divider</text>
<text x="44.1" y="171.4">Abort Latch</text>
<text x="14.1" y="258.6">CLK and RESET signals connect to control X bus (sheet 4)</text>
<text x="14.1" y="265.6">AT08 signal connect to OP bus via upper card interconnect (sheet 4)</text>
<text x="14.1" y="272.7">Xb, Yb, Zb connect to next FSM stage (sheet 2)</text>
<text x="14.1" y="279.1">S1-S7, S0'-S8', ~S1 signals connect to next FSM stage, pulse distribution and indicators (sheet 2, 3 &amp; 5)</text>
</g>
<g font-size="4.2">
<text x="35.1" y="66">V</text>
<text x="74.7" y="66">V</text>
<text x="184.1" y="90.7">V</text>
<text x="247.6" y="90.7">V</text>
<text x="311.1" y="90.7">V</text>
<text x="374.6" y="90.7">V</text>
<text x="35.1" y="115.4">V</text>
<text x="74.7" y="115.4">V</text>
<text x="184.1" y="210.7">V</text>
<text x="247.6" y="210.7">V</text>
<text x="311.1" y="210.7">V</text>
<text x="374.6" y="210.7">V</text>
</g>
<g font-size="4.2" fill="#800">
<text x="392.5" y="265.7">1.0</text>
<text x="310.9" y="275.3">Paul Law</text>
<text x="304" y="283.1">2019-09-23</text>
</g>
<g font-size="3.9" fill="#00f">
<text x="389.8" y="14.3">Za</text>
<text x="123.2" y="24.7">RESET</text>
<text x="144.8" y="38.9">C1</text>
<text x="208.3" y="38.9">C2</text>
<text x="271.8" y="38.9">C3</text>
<text x="335.3" y="38.9">C4</text>
<text x="389.8" y="39">Ya</text>
<text x="35.2" y="53.1">C1</text>
<text x="73.2" y="53.1">C3</text>
<text x="35.2" y="74.2">C2</text>
<text x="73.2" y="74.2">C4</text>
<text x="183.4" y="77.8">S0'</text>
<text x="246.9" y="77.8">S1</text>
<text x="310.4" y="77.8">S2</text>
<text x="373.9" y="77.8">S3</text>
<text x="144.5" y="88.3">S1'</text>
<text x="208" y="88.3">S2'</text>
<text x="271.5" y="88.3">S3'</text>
<text x="335" y="88.3">S4'</text>
<text x="88.7" y="93.1">CLK</text>
<text x="176.4" y="98.9">-RESET</text>
<text x="245.2" y="98.9">-S1</text>
<text x="35.2" y="102.4">C5</text>
<text x="73.2" y="102.4">C7</text>
<text x="35.2" y="123.6">C6</text>
<text x="73.2" y="123.6">C8</text>
<text x="389.8" y="123.6">Xa</text>
<text x="122.3" y="134.2">Za</text>
<text x="344" y="134.2">AT08zi AT08zo</text>
<text x="389.8" y="134.2">Zb</text>
<text x="88.7" y="142.5">CLK</text>
<text x="122.2" y="158.9">Ya</text>
<text x="144.8" y="158.9">C5</text>
<text x="208.3" y="158.9">C6</text>
<text x="271.8" y="158.9">C7</text>
<text x="335.3" y="158.9">C8</text>
<text x="389.8" y="158.9">Yb</text>
<text x="29.7" y="181.8">RESET</text>
<text x="72.3" y="181.8">-S1</text>
<text x="29.7" y="192.4">AT08zi</text>
<text x="72.3" y="192.4">AT08</text>
<text x="183.4" y="197.7">S4</text>
<text x="246.9" y="197.7">S5</text>
<text x="310.4" y="197.7">S6</text>
<text x="373.9" y="197.7">S7</text>
<text x="29.7" y="203">AT08zo</text>
<text x="144.5" y="208.2">S5'</text>
<text x="208" y="208.2">S6'</text>
<text x="271.5" y="208.2">S7'</text>
<text x="335" y="208.2">S8'</text>
<text x="81.7" y="221.9">AT08</text>
<text x="123.6" y="243.5">Xa</text>
<text x="389.8" y="243.6">Xb</text>
</g>
<g font-size="3.9" fill="#800">
<text x="250.5" y="261">TITLE:</text>
<text x="379.1" y="265.7">REV:</text>
<text x="287.4" y="275.2">Company:</text>
<text x="378.7" y="275.8">Sheet: 1/5</text>
<text x="287.4" y="282.9">Date:</text>
<text x="336.4" y="283">Drawn By: paul_6392</text>
</g>
<g font-size="3.2" fill="#800">
<text x="41.6" y="6.8">1</text>
<text x="110.8" y="6.8">2</text>
<text x="179.9" y="6.8">3</text>
<text x="249.1" y="6.8">4</text>
<text x="318.2" y="6.8">5</text>
<text x="4.1" y="41.9">A</text>
<text x="405.9" y="41.9">A</text>
<text x="4.1" y="111.1">B</text>
<text x="405.9" y="111.1">B</text>
<text x="4.1" y="180.2">C</text>
<text x="405.9" y="180.2">C</text>
<text x="4.1" y="249.4">D</text>
<text x="405.9" y="249.4">D</text>
<text x="41.6" y="287.7">1</text>
<text x="110.8" y="287.7">2</text>
<text x="179.9" y="287.7">3</text>
<text x="249.1" y="287.7">4</text>
<text x="318.2" y="287.7">5</text>
</g>
<g font-size="3.2" fill="#000080">
<text x="164.2" y="26.2">K2</text>
<text x="227.7" y="26.2">K4</text>
<text x="291.2" y="26.2">K6</text>
<text x="354.7" y="26.2">K8</text>
<text x="54.8" y="50.9">K0</text>
<text x="163.7" y="75.6">K3</text>
<text x="169.3" y="72">D2</text>
<text x="227.2" y="75.6">K5</text>
<text x="232.8" y="72">D4</text>
<text x="290.7" y="75.6">K7</text>
<text x="296.3" y="72">D6</text>
<text x="354.2" y="75.6">K9</text>
<text x="359.8" y="72">D8</text>
<text x="54.8" y="100.3">K1</text>
<text x="60" y="96.8">D0</text>
<text x="169.5" y="121.4">D3</text>
<text x="233" y="121.4">D5</text>
<text x="296.5" y="121.4">D7</text>
<text x="360" y="121.4">D9</text>
<text x="60" y="146.2">D1</text>
<text x="162.4" y="146.1">K10</text>
<text x="225.9" y="146.1">K12</text>
<text x="289.4" y="146.1">K14</text>
<text x="352.9" y="146.1">K16</text>
<text x="53.1" y="179.7">K27</text>
<text x="169.3" y="192">D10</text>
<text x="232.8" y="192">D12</text>
<text x="296.3" y="192">D14</text>
<text x="359.8" y="192">D16</text>
<text x="161.9" y="195.5">K11</text>
<text x="225.4" y="195.5">K13</text>
<text x="288.9" y="195.5">K15</text>
<text x="352.4" y="195.5">K17</text>
<text x="60" y="225.6">D27</text>
<text x="167.7" y="241.4">D11</text>
<text x="231.2" y="241.4">D13</text>
<text x="294.7" y="241.4">D15</text>
<text x="358.2" y="241.4">D17</text>
</g>
<g font-size="3.2" fill="#00f">
<text x="155" y="31.7">8</text>
<text x="159.5" y="33.1">8</text>
<text x="170.1" y="33.1">5</text>
<text x="174.6" y="31.7">5</text>
<text x="218.5" y="31.7">8</text>
<text x="223" y="33.1">8</text>
<text x="233.6" y="33.1">5</text>
<text x="238.1" y="31.7">5</text>
<text x="282" y="31.7">8</text>
<text x="286.5" y="33.1">8</text>
<text x="297.1" y="33.1">5</text>
<text x="301.6" y="31.7">5</text>
<text x="345.5" y="31.7">8</text>
<text x="350" y="33.1">8</text>
<text x="360.6" y="33.1">5</text>
<text x="365.1" y="31.7">5</text>
<text x="155" y="42.3">9</text>
<text x="159.5" y="43.7">9</text>
<text x="170.1" y="43.7">4</text>
<text x="174.6" y="42.3">4</text>
<text x="218.5" y="42.3">9</text>
<text x="223" y="43.7">9</text>
<text x="233.6" y="43.7">4</text>
<text x="238.1" y="42.3">4</text>
<text x="282" y="42.3">9</text>
<text x="286.5" y="43.7">9</text>
<text x="297.1" y="43.7">4</text>
<text x="301.6" y="42.3">4</text>
<text x="345.5" y="42.3">9</text>
<text x="350" y="43.7">9</text>
<text x="360.6" y="43.7">4</text>
<text x="365.1" y="42.3">4</text>
<text x="153" y="52.9">10</text>
<text x="174.6" y="52.9">3</text>
<text x="216.5" y="52.9">10</text>
<text x="238.1" y="52.9">3</text>
<text x="280" y="52.9">10</text>
<text x="301.6" y="52.9">3</text>
<text x="343.5" y="52.9">10</text>
<text x="365.1" y="52.9">3</text>
<text x="45.6" y="56.4">8</text>
<text x="50.1" y="57.8">8</text>
<text x="60.8" y="57.8">5</text>
<text x="65.3" y="56.4">5</text>
<text x="153" y="56.4">12</text>
<text x="159.5" y="57.8">12</text>
<text x="159.5" y="54.3">10</text>
<text x="170.1" y="54.3">3</text>
<text x="170.1" y="57.8">1</text>
<text x="174.6" y="56.4">1</text>
<text x="216.5" y="56.4">12</text>
<text x="223" y="57.8">12</text>
<text x="223" y="54.3">10</text>
<text x="233.6" y="54.3">3</text>
<text x="233.6" y="57.8">1</text>
<text x="238.1" y="56.4">1</text>
<text x="280" y="56.4">12</text>
<text x="286.5" y="57.8">12</text>
<text x="286.5" y="54.3">10</text>
<text x="297.1" y="54.3">3</text>
<text x="297.1" y="57.8">1</text>
<text x="301.6" y="56.4">1</text>
<text x="343.5" y="56.4">12</text>
<text x="350" y="57.8">12</text>
<text x="350" y="54.3">10</text>
<text x="360.6" y="54.3">3</text>
<text x="360.6" y="57.8">1</text>
<text x="365.1" y="56.4">1</text>
<text x="45.6" y="67">9</text>
<text x="50.1" y="68.4">9</text>
<text x="60.8" y="68.4">4</text>
<text x="65.3" y="67">4</text>
<text x="43.6" y="77.6">10</text>
<text x="65.3" y="77.6">3</text>
<text x="43.6" y="81.1">12</text>
<text x="50.1" y="82.5">12</text>
<text x="50.1" y="79">10</text>
<text x="60.8" y="79">3</text>
<text x="60.8" y="82.5">1</text>
<text x="65.3" y="81.1">1</text>
<text x="155" y="81.1">8</text>
<text x="159.5" y="82.5">8</text>
<text x="170.1" y="82.5">5</text>
<text x="174.6" y="81.1">5</text>
<text x="218.5" y="81.1">8</text>
<text x="223" y="82.5">8</text>
<text x="233.6" y="82.5">5</text>
<text x="238.1" y="81.1">5</text>
<text x="282" y="81.1">8</text>
<text x="286.5" y="82.5">8</text>
<text x="297.1" y="82.5">5</text>
<text x="301.6" y="81.1">5</text>
<text x="345.5" y="81.1">8</text>
<text x="350" y="82.5">8</text>
<text x="360.6" y="82.5">5</text>
<text x="365.1" y="81.1">5</text>
<text x="155" y="91.7">9</text>
<text x="159.5" y="93.1">9</text>
<text x="170.1" y="93.1">4</text>
<text x="174.6" y="91.7">4</text>
<text x="218.5" y="91.7">9</text>
<text x="223" y="93.1">9</text>
<text x="233.6" y="93.1">4</text>
<text x="238.1" y="91.7">4</text>
<text x="282" y="91.7">9</text>
<text x="286.5" y="93.1">9</text>
<text x="297.1" y="93.1">4</text>
<text x="301.6" y="91.7">4</text>
<text x="345.5" y="91.7">9</text>
<text x="350" y="93.1">9</text>
<text x="360.6" y="93.1">4</text>
<text x="365.1" y="91.7">4</text>
<text x="45.6" y="105.8">8</text>
<text x="50.1" y="107.2">8</text>
<text x="60.8" y="107.2">5</text>
<text x="65.3" y="105.8">5</text>
<text x="153" y="105.8">12</text>
<text x="153" y="102.3">10</text>
<text x="159.5" y="107.2">12</text>
<text x="159.5" y="103.7">10</text>
<text x="170.1" y="103.7">3</text>
<text x="170.1" y="107.2">1</text>
<text x="174.6" y="102.3">3</text>
<text x="174.6" y="105.8">1</text>
<text x="216.5" y="105.8">12</text>
<text x="216.5" y="102.3">10</text>
<text x="223" y="107.2">12</text>
<text x="223" y="103.7">10</text>
<text x="233.6" y="103.7">3</text>
<text x="233.6" y="107.2">1</text>
<text x="238.1" y="102.3">3</text>
<text x="238.1" y="105.8">1</text>
<text x="280" y="105.8">12</text>
<text x="280" y="102.3">10</text>
<text x="286.5" y="107.2">12</text>
<text x="286.5" y="103.7">10</text>
<text x="297.1" y="103.7">3</text>
<text x="297.1" y="107.2">1</text>
<text x="301.6" y="102.3">3</text>
<text x="301.6" y="105.8">1</text>
<text x="343.5" y="105.8">12</text>
<text x="343.5" y="102.3">10</text>
<text x="350" y="107.2">12</text>
<text x="350" y="103.7">10</text>
<text x="360.6" y="103.7">3</text>
<text x="360.6" y="107.2">1</text>
<text x="365.1" y="102.3">3</text>
<text x="365.1" y="105.8">1</text>
<text x="45.6" y="116.4">9</text>
<text x="50.1" y="117.8">9</text>
<text x="60.8" y="117.8">4</text>
<text x="65.3" y="116.4">4</text>
<text x="43.6" y="130.5">12</text>
<text x="43.6" y="127">10</text>
<text x="50.1" y="131.9">12</text>
<text x="50.1" y="128.4">10</text>
<text x="60.8" y="128.4">3</text>
<text x="60.8" y="131.9">1</text>
<text x="65.3" y="127">3</text>
<text x="65.3" y="130.5">1</text>
<text x="155" y="151.7">8</text>
<text x="159.5" y="153.1">8</text>
<text x="170.1" y="153.1">5</text>
<text x="174.6" y="151.7">5</text>
<text x="218.5" y="151.7">8</text>
<text x="223" y="153.1">8</text>
<text x="233.6" y="153.1">5</text>
<text x="238.1" y="151.7">5</text>
<text x="282" y="151.7">8</text>
<text x="286.5" y="153.1">8</text>
<text x="297.1" y="153.1">5</text>
<text x="301.6" y="151.7">5</text>
<text x="345.5" y="151.7">8</text>
<text x="350" y="153.1">8</text>
<text x="360.6" y="153.1">5</text>
<text x="365.1" y="151.7">5</text>
<text x="155" y="162.2">9</text>
<text x="159.5" y="163.7">9</text>
<text x="170.1" y="163.7">4</text>
<text x="174.6" y="162.2">4</text>
<text x="218.5" y="162.2">9</text>
<text x="223" y="163.7">9</text>
<text x="233.6" y="163.7">4</text>
<text x="238.1" y="162.2">4</text>
<text x="282" y="162.2">9</text>
<text x="286.5" y="163.7">9</text>
<text x="297.1" y="163.7">4</text>
<text x="301.6" y="162.2">4</text>
<text x="345.5" y="162.2">9</text>
<text x="350" y="163.7">9</text>
<text x="360.6" y="163.7">4</text>
<text x="365.1" y="162.2">4</text>
<text x="153" y="172.8">10</text>
<text x="174.6" y="172.8">3</text>
<text x="216.5" y="172.8">10</text>
<text x="238.1" y="172.8">3</text>
<text x="280" y="172.8">10</text>
<text x="301.6" y="172.8">3</text>
<text x="343.5" y="172.8">10</text>
<text x="365.1" y="172.8">3</text>
<text x="153" y="176.4">12</text>
<text x="159.5" y="177.8">12</text>
<text x="159.5" y="174.2">10</text>
<text x="170.1" y="174.2">3</text>
<text x="170.1" y="177.8">1</text>
<text x="174.6" y="176.4">1</text>
<text x="216.5" y="176.4">12</text>
<text x="223" y="177.8">12</text>
<text x="223" y="174.2">10</text>
<text x="233.6" y="174.2">3</text>
<text x="233.6" y="177.8">1</text>
<text x="238.1" y="176.4">1</text>
<text x="280" y="176.4">12</text>
<text x="286.5" y="177.8">12</text>
<text x="286.5" y="174.2">10</text>
<text x="297.1" y="174.2">3</text>
<text x="297.1" y="177.8">1</text>
<text x="301.6" y="176.4">1</text>
<text x="343.5" y="176.4">12</text>
<text x="350" y="177.8">12</text>
<text x="350" y="174.2">10</text>
<text x="360.6" y="174.2">3</text>
<text x="360.6" y="177.8">1</text>
<text x="365.1" y="176.4">1</text>
<text x="45.6" y="185.2">8</text>
<text x="65.3" y="185.2">5</text>
<text x="50.1" y="186.6">8</text>
<text x="60.8" y="186.6">5</text>
<text x="45.6" y="195.8">9</text>
<text x="50.1" y="197.2">9</text>
<text x="60.8" y="197.2">4</text>
<text x="65.3" y="195.8">4</text>
<text x="155" y="201">8</text>
<text x="159.5" y="202.5">8</text>
<text x="170.1" y="202.5">5</text>
<text x="174.6" y="201">5</text>
<text x="218.5" y="201">8</text>
<text x="223" y="202.5">8</text>
<text x="233.6" y="202.5">5</text>
<text x="238.1" y="201">5</text>
<text x="282" y="201">8</text>
<text x="286.5" y="202.5">8</text>
<text x="297.1" y="202.5">5</text>
<text x="301.6" y="201">5</text>
<text x="345.5" y="201">8</text>
<text x="350" y="202.5">8</text>
<text x="360.6" y="202.5">5</text>
<text x="365.1" y="201">5</text>
<text x="43.6" y="209.9">12</text>
<text x="43.6" y="206.3">10</text>
<text x="50.1" y="207.8">10</text>
<text x="60.8" y="207.8">3</text>
<text x="65.3" y="206.3">3</text>
<text x="65.3" y="209.9">1</text>
<text x="50.1" y="211.3">12</text>
<text x="60.8" y="211.3">1</text>
<text x="155" y="211.6">9</text>
<text x="159.5" y="213">9</text>
<text x="170.1" y="213">4</text>
<text x="174.6" y="211.6">4</text>
<text x="218.5" y="211.6">9</text>
<text x="223" y="213">9</text>
<text x="233.6" y="213">4</text>
<text x="238.1" y="211.6">4</text>
<text x="282" y="211.6">9</text>
<text x="286.5" y="213">9</text>
<text x="297.1" y="213">4</text>
<text x="301.6" y="211.6">4</text>
<text x="345.5" y="211.6">9</text>
<text x="350" y="213">9</text>
<text x="360.6" y="213">4</text>
<text x="365.1" y="211.6">4</text>
<text x="153" y="225.7">12</text>
<text x="153" y="222.2">10</text>
<text x="159.5" y="227.2">12</text>
<text x="159.5" y="223.6">10</text>
<text x="170.1" y="223.6">3</text>
<text x="170.1" y="227.2">1</text>
<text x="174.6" y="222.2">3</text>
<text x="174.6" y="225.7">1</text>
<text x="216.5" y="225.7">12</text>
<text x="216.5" y="222.2">10</text>
<text x="223" y="227.2">12</text>
<text x="223" y="223.6">10</text>
<text x="233.6" y="223.6">3</text>
<text x="233.6" y="227.2">1</text>
<text x="238.1" y="222.2">3</text>
<text x="238.1" y="225.7">1</text>
<text x="280" y="225.7">12</text>
<text x="280" y="222.2">10</text>
<text x="286.5" y="227.2">12</text>
<text x="286.5" y="223.6">10</text>
<text x="297.1" y="223.6">3</text>
<text x="297.1" y="227.2">1</text>
<text x="301.6" y="222.2">3</text>
<text x="301.6" y="225.7">1</text>
<text x="343.5" y="225.7">12</text>
<text x="343.5" y="222.2">10</text>
<text x="350" y="227.2">12</text>
<text x="350" y="223.6">10</text>
<text x="360.6" y="223.6">3</text>
<text x="360.6" y="227.2">1</text>
<text x="365.1" y="222.2">3</text>
<text x="365.1" y="225.7">1</text>
</g>
</svg>
